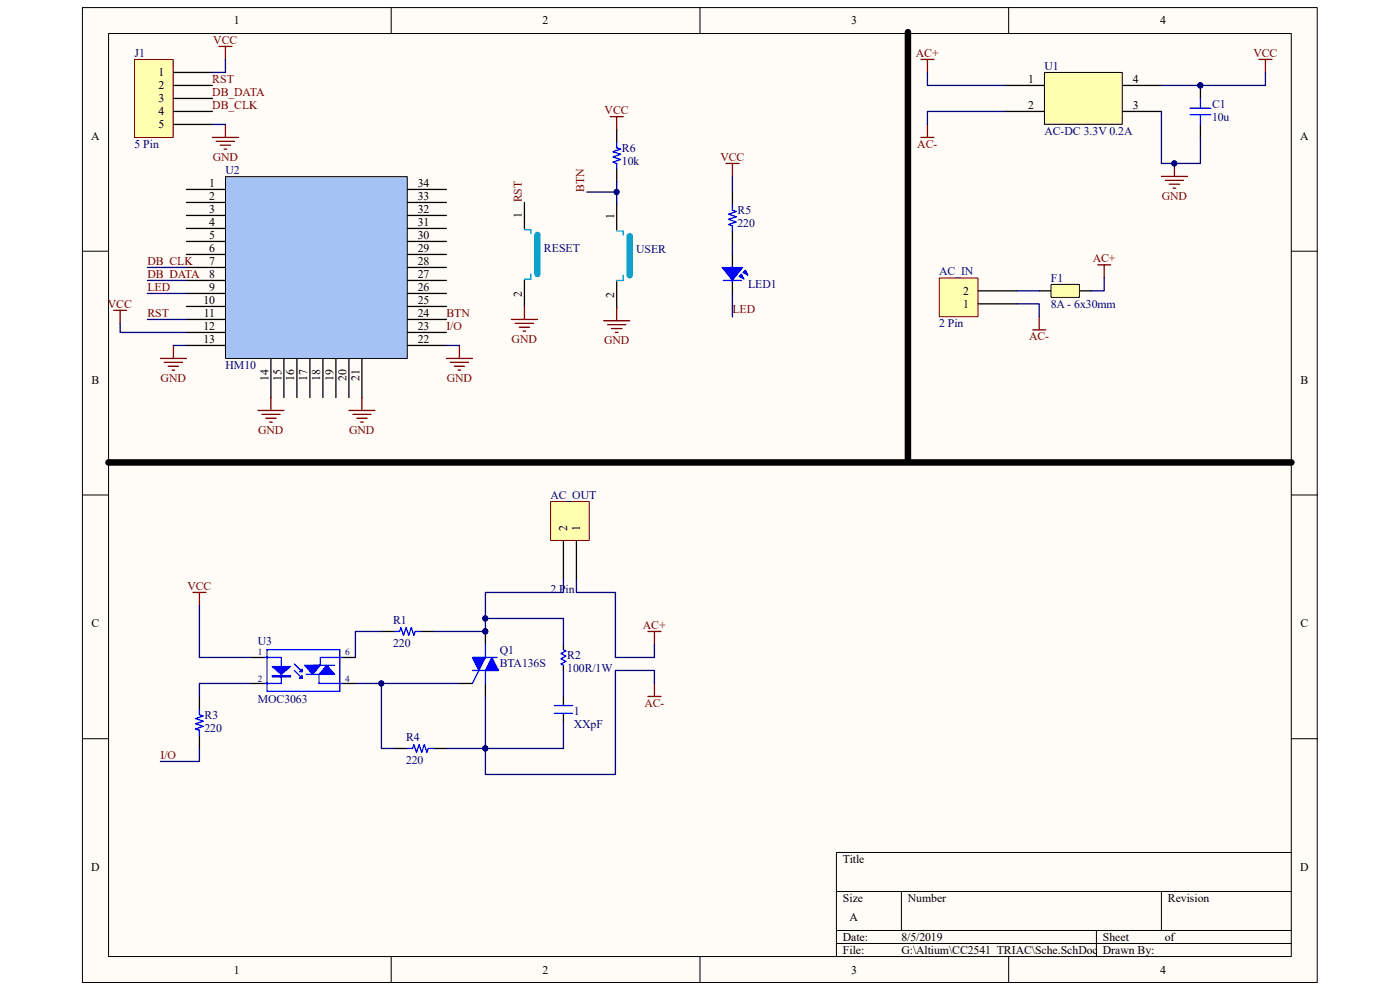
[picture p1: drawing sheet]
<svg xmlns="http://www.w3.org/2000/svg" width="297mm" height="210mm" viewBox="0 0 297 210" stroke-linecap="round" stroke-linejoin="round" font-family="sans-serif">
<path d="M17.5 1.7h261.9v206.7h-261.9z" fill="#fffcf8"/>
<path d="M17.5 1.6h261.9v206.8h-261.9z" fill="none" stroke="#000" stroke-width=".21"/>
<path d="M23.1 7.2h250.8v195.7h-250.8z" fill="#fffcf8"/>
<g fill="none" stroke="#000" stroke-width=".21">
<path d="M23 7.1h250.9v195.8h-250.9zM83 1.6v5.5M148.5 1.6v5.5M214 1.6v5.5M17.5 53.3h5.5M274 53.3h5.5M17.5 105h5.5M274 105h5.5M17.5 156.7h5.5M274 156.7h5.5M177.4 189.1h96.6M177.4 197.4h96.6"/>
<path d="M191.2 189.1v8.3M232.6 197.4v5.5M246.4 189.1v8.3M274 180.8h-96.6v22.1M83 202.9v5.5M148.5 202.9v5.5M177.4 200.1h96.6M214 202.9v5.5"/>
</g>
<g fill="none" stroke="#800000" stroke-width=".28">
<path d="M246.4 37.4h5.5M247.2 38.3h3.9M248 39.1h2.2M248.9 39.9h.5M249.1 34.7v2.7M24.1 65.8h2.8M25.5 65.8v2.8M34 76h5.5M34.9 76.9h3.8M35.7 77.7h2.2M36.5 78.5h.6M36.8 73.3v2.7"/>
<path d="M94.7 76h5.5M95.5 76.9h3.9M96.4 77.7h2.2M97.2 78.5h.5M97.5 73.3v2.7M108.5 67.8h5.5M109.3 68.6h3.9M110.1 69.4h2.3M111 70.2h.5M111.3 65v2.8"/>
</g>
<circle cx="249.1" cy="34.7" r=".53" fill="#000080" stroke="#000080" stroke-width=".21"/>
<path d="M114 49.8v8.3" fill="none" stroke="#009cca" stroke-width="1.4"/>
<path d="M111.3 48.7h1.3v.9M112.6 58.1v1.1h-1.3" fill="none" stroke="#009cca" stroke-width=".28"/>
<path d="M111.3 42.9v5.6M111.3 59.5v5.5M53.3 139.5h2.8M72.6 139.5h2.8M53.3 145h2.8M72.6 145h2.8" fill="none" stroke="#000" stroke-width=".28"/>
<path d="M56.1 139.5h3.6v5.5h-3.6M56.6 137.8h15.5v8.8h-15.5zM68 139.5h4.6M57.7 143.3h3.9v.3h-3.9zM57.7 143.5h3.9M62.4 140.8l1.7 1.7M62.4 142.2l1.7 1.7M67.7 145h4.9" fill="none" stroke="#00f" stroke-width=".28"/>
<path d="M63.5 143.9l.6-.6v.6z" fill="#00f"/>
<path d="M63.5 143.9l.6-.6v.6z" fill="none" stroke="#00f" stroke-width=".28"/>
<path d="M63.5 142.5l.6-.6v.6z" fill="#00f"/>
<path d="M63.5 142.5l.6-.6v.6z" fill="none" stroke="#00f" stroke-width=".28"/>
<path d="M64.6 141.1h3.4l-1.7 1.9z" fill="#00f"/>
<path d="M64.6 141.1h3.4l-1.7 1.9z" fill="none" stroke="#00f" stroke-width=".28"/>
<path d="M69.3 141.1l1.7 1.9h-3.3z" fill="#00f"/>
<path d="M64.9 143h4.4M66.6 141.1h4.4M69.3 141.1l1.7 1.9h-3.3z" fill="none" stroke="#00f" stroke-width=".28"/>
<path d="M57.7 141.4h3.9l-1.9 1.6z" fill="#00f"/>
<path d="M68 139.5v1.6M42.3 150.5v1.1l.8 .3-1.6 .5 1.6 .6-1.6 .5 1.6 .6-1.6 .5 .8 .3v1.1M57.7 141.4h3.9l-1.9 1.6zM67.7 143v2M86.4 158.8h1.1l.3-.9 .6 1.7 .5-1.7 .6 1.7 .5-1.7 .6 1.7 .2-.8h1.1" fill="none" stroke="#00f" stroke-width=".28"/>
<path d="M192.6 6.8v91M23 98.1h251" fill="none" stroke="#000" stroke-width="1.4"/>
<path d="M40.9 125.7h2.8M42.3 125.7v2.7" fill="none" stroke="#800000" stroke-width=".28"/>
<path d="M213.3 18.1h8.3M238.1 18.1h8.3M213.3 23.6h8.3M238.1 23.6h8.3M42.3 147.7v2.8M42.3 156v2.8M83.7 158.8h2.7M91.9 158.8h2.8" fill="none" stroke="#000" stroke-width=".28"/>
<path d="M221.6 15.4h16.5v11h-16.5z" fill="#ffffb0"/>
<path d="M221.6 15.4h16.5v11h-16.5z" fill="none" stroke="#000" stroke-width=".21"/>
<path d="M195.4 12.6h2.7M196.7 12.6v2.8M267.1 12.6h2.7M268.5 12.6v2.8M195.4 29.2h2.7M196.7 26.4v2.8M137.5 133.9h2.7M138.8 133.9v2.8M137.5 147.7h2.7M138.8 145v2.7" fill="none" stroke="#800000" stroke-width=".28"/>
<path d="M254.7 18.1v2.8M254.7 26.4v2.8" fill="none" stroke="#000" stroke-width=".28"/>
<circle cx="254.6" cy="18.1" r=".53" fill="#000080" stroke="#000080" stroke-width=".21"/>
<path d="M252.5 22.9h4.4M252.5 24.3h4.4M254.7 20.9v2M254.7 24.3v2.1" fill="none" stroke="#00f" stroke-width=".28"/>
<path d="M199.3 59h8.2v8.2h-8.2z" fill="#ffffb0"/>
<path d="M199.3 59h8.2v8.2h-8.2z" fill="none" stroke="#800000" stroke-width=".21"/>
<path d="M207.5 64.5h8.3M207.5 61.7h8.3M220.5 61.7h2.7M228.7 61.7h2.8" fill="none" stroke="#000" stroke-width=".28"/>
<path d="M232.9 56.2h2.7M234.3 56.2v2.7M219.1 70h2.7M220.5 67.2v2.8" fill="none" stroke="#800000" stroke-width=".28"/>
<path d="M225.9 61.7a1.44 1.44 0 0 0-1.3-1 1.44 1.44 0 0 0-1.4 1M228.7 61.7a1.45 1.45 0 0 1-1.4 .9 1.45 1.45 0 0 1-1.3-.9" fill="none" stroke="#00f" stroke-width=".28"/>
<path d="M223 60.4h6v2.7h-6z" fill="#ffffb0"/>
<path d="M223 60.3h6v2.8h-6z" fill="none" stroke="#000" stroke-width=".21"/>
<path d="M80.9 133.9h2.8M89.2 133.9h2.7M119.5 136.7v1.1M119.5 141.1v1.1M119.5 147.7v2M119.5 151.3v2" fill="none" stroke="#000" stroke-width=".28"/>
<path d="M83.7 133.9h1.1l.3-.8 .5 1.7 .6-1.7 .5 1.7 .6-1.7 .5 1.7 .3-.9h1.1M119.5 137.8l.6 .3-1.1 .5 1.1 .6-1.1 .5 1.1 .6-1.1 .5 .5 .3M117.6 149.7h3.9M117.6 151.3h3.9" fill="none" stroke="#00f" stroke-width=".28"/>
<path d="M116.8 106.4h8.2v8.2h-8.2z" fill="#ffffb0"/>
<path d="M116.8 106.4h8.2v8.2h-8.2z" fill="none" stroke="#800000" stroke-width=".21"/>
<g fill="none" stroke="#000" stroke-width=".28">
<path d="M39.5 40.2h8.3M39.5 42.9h8.3M39.5 45.7h8.3M39.5 48.5h8.3M39.5 51.2h8.3M39.5 54h8.3M39.5 56.7h8.3M39.5 59.5h8.3M86.4 40.2h8.3M86.4 42.9h8.3M86.4 45.7h8.3M86.4 48.5h8.3"/>
<path d="M86.4 51.2h8.3M86.4 54h8.3M86.4 56.7h8.3M86.4 59.5h8.3M39.5 62.2h8.3M39.5 65h8.3M39.5 67.8h8.3M39.5 70.5h8.3M39.5 73.3h8.3M57.5 76v8.3M60.2 76v8.3M63 76v8.3"/>
<path d="M65.7 76v8.3M68.5 76v8.3M71.3 76v8.3M74 76v8.3M76.8 76v8.3M86.4 62.2h8.3M86.4 65h8.3M86.4 67.8h8.3M86.4 70.5h8.3M86.4 73.3h8.3M119.5 114.6v8.3M122.3 114.6v8.3"/>
</g>
<path d="M47.9 37.5h38.5v38.5h-38.5z" fill="#a4c2f4"/>
<path d="M47.8 37.5h38.6v38.5h-38.6z" fill="none" stroke="#000" stroke-width=".21"/>
<path d="M54.7 87.1h5.5M55.5 87.9h3.9M56.4 88.7h2.2M57.2 89.5h.5M57.5 84.3v2.8M74 87.1h5.5M74.8 87.9h3.9M75.7 88.7h2.2M76.5 89.5h.6M76.8 84.3v2.8" fill="none" stroke="#800000" stroke-width=".28"/>
<path d="M28.6 12.7h8.1v16.5h-8.1z" fill="#ffffb0"/>
<path d="M28.5 12.6h8.2v16.6h-8.2z" fill="none" stroke="#800000" stroke-width=".21"/>
<path d="M36.8 15.4h8.3M36.8 18.1h8.3M36.8 20.9h8.3M36.8 23.6h8.3M36.8 26.4h8.3M103 133.9v2.8M97.5 145h2.7M103 145v2.7" fill="none" stroke="#000" stroke-width=".28"/>
<path d="M46.4 9.9h2.8M47.8 9.9v2.7M45.1 29.2h5.5M45.9 30h3.8M46.7 30.8h2.2M47.5 31.6h.6M47.8 26.4v2.8" fill="none" stroke="#800000" stroke-width=".28"/>
<circle cx="102.9" cy="133.9" r=".53" fill="#000080" stroke="#000080" stroke-width=".21"/>
<path d="M103 136.7v2.8M101.6 142.2l-1.4 2.8M103 142.2v2.8" fill="none" stroke="#00f" stroke-width=".28"/>
<path d="M104.4 139.5l1.3 2.7h-2.7z" fill="#00f"/>
<path d="M104.4 139.5l1.3 2.7h-2.7z" fill="none" stroke="#00f" stroke-width=".28"/>
<path d="M100.2 139.5h2.8l-1.4 2.7z" fill="#00f"/>
<path d="M100.2 139.5h2.8l-1.4 2.7zM100.5 139.5h5M100.2 142.2h5.5" fill="none" stroke="#00f" stroke-width=".28"/>
<circle cx="102.9" cy="133.9" r=".53" fill="#000080" stroke="#000080" stroke-width=".21"/>
<path d="M158.1 57.3l.6 1.1-1.1-.6z" fill="#00f"/>
<path d="M158.1 57.3l.6 1.1-1.1-.6z" fill="none" stroke="#00f" stroke-width=".21"/>
<path d="M157.3 58.1l.6 1.1-1.1-.5z" fill="#00f"/>
<path d="M157.3 58.1l.6 1.1-1.1-.5z" fill="none" stroke="#00f" stroke-width=".21"/>
<path d="M153.2 56.7h4.4l-2.2 2.8z" fill="#00f"/>
<path d="M153.2 56.7h4.4l-2.2 2.8z" fill="none" stroke="#00f" stroke-width=".21"/>
<path d="M130.8 30.3v1.1l.9 .2-1.7 .6 1.7 .5-1.7 .6 1.7 .5-1.7 .6 .8 .3v1.1M153.4 59.5h3.9M155.4 43.5v1.1l.8 .3-1.6 .5 1.6 .6-1.6 .5 1.6 .6-1.6 .5 .8 .3v1.1M155.4 56.5v.8M155.4 59.2v.6" fill="none" stroke="#00f" stroke-width=".28"/>
<path d="M130.8 27.5v2.8M130.8 35.8v2.7M130.8 43.2v5.5M130.8 59.8v5.5M155.4 40.7v2.8M155.4 49v2.8M155.4 54v2.7M155.4 59.5v2.7" fill="none" stroke="#000" stroke-width=".28"/>
<path d="M129.5 24.7h2.7M130.8 24.7v2.8M154 34.7h2.8M155.4 34.7v2.7M128.1 68h5.5M128.9 68.9h3.9M129.7 69.7h2.2M130.6 70.5h.5M130.8 65.3v2.7" fill="none" stroke="#800000" stroke-width=".28"/>
<path d="M133.6 50.1v8.3" fill="none" stroke="#009cca" stroke-width="1.4"/>
<path d="M130.8 49h1.4v.8M132.2 58.4v1.1h-1.4" fill="none" stroke="#009cca" stroke-width=".28"/>
<g fill="none" stroke="#000080" stroke-width=".28">
<path d="M47.8 12.6v2.8h-2.7M196.7 15.4v2.7h16.6M268.5 15.4v2.7h-22.1M45.1 26.4h2.7M130.8 38.5v2.2M155.4 37.4v3.3M213.3 23.6h-16.6v2.8M246.4 23.6v11.1h8.3v-5.5M31.3 56.7h8.2M31.3 59.5h8.2M124.5 40.7h6.3v2.5M155.4 51.8v2.2"/>
<path d="M234.3 58.9v2.8h-2.8M25.5 68.6v1.9h14M31.3 67.8h8.2M31.3 62.2h8.2M36.8 73.3h2.7M94.7 73.3h2.8M155.4 62.2v5M215.8 64.5h4.7v2.7M215.8 61.7h4.7M42.3 128.4v11.1h11M80.9 133.9h-5.5v5.6M103 131.2h16.5v5.5"/>
<path d="M119.5 122.9v2.8h-16.5v8.2h-11.1M122.3 122.9v2.8h8.3v13.8h8.2v-2.8M42.3 158.8v2.7h-8.3M53.3 145h-11v2.7M75.4 145h22.1M80.9 145v13.8h2.8M103 147.7v11.1h-8.3M119.5 142.2v5.5M138.8 145v-2.8h-8.2v22.1h-27.6v-5.5h16.5v-5.5"/>
</g>
<g fill="#000080" stroke="#000080" stroke-width=".21">
<circle cx="254.6" cy="18.1" r=".53"/>
<circle cx="249.1" cy="34.7" r=".53"/>
<circle cx="80.9" cy="145" r=".53"/>
<circle cx="102.9" cy="158.8" r=".53"/>
<circle cx="102.9" cy="131.2" r=".53"/>
<circle cx="102.9" cy="133.9" r=".53"/>
<circle cx="130.8" cy="40.7" r=".53"/>
</g>
<g font-size="2.5">
<text x="49.6" y="5.2">1</text>
<text x="115.1" y="5.2">2</text>
<text x="180.6" y="5.2">3</text>
<text x="246.1" y="5.2">4</text>
<text x="33.6" y="16.2">1</text>
<text x="218.1" y="17.6">1</text>
<text x="240.3" y="17.6">4</text>
<text x="33.6" y="19">2</text>
<text x="33.6" y="21.7">3</text>
<text x="218.1" y="23.1">2</text>
<text x="240.3" y="23.1">3</text>
<text x="19.3" y="29.6">A</text>
<text x="33.6" y="24.5">4</text>
<text x="33.6" y="27.2">5</text>
<text x="275.8" y="29.6">A</text>
<text x="44.4" y="39.7">1</text>
<text x="88.6" y="39.7">34</text>
<text x="44.4" y="42.4">2</text>
<text x="44.4" y="45.2">3</text>
<text x="44.4" y="47.9">4</text>
<text x="88.6" y="47.9">31</text>
<text x="88.6" y="45.2">32</text>
<text x="88.6" y="42.4">33</text>
<text x="110.7" y="46.3" transform="rotate(-90 110.7 46.3)">1</text>
<text x="130.3" y="46.5" transform="rotate(-90 130.3 46.5)">1</text>
<text x="44.4" y="50.7">5</text>
<text x="44.4" y="53.4">6</text>
<text x="88.6" y="53.4">29</text>
<text x="88.6" y="50.7">30</text>
<text x="44.4" y="56.2">7</text>
<text x="44.4" y="59">8</text>
<text x="88.6" y="59">27</text>
<text x="88.6" y="56.2">28</text>
<text x="43.1" y="64.5">10</text>
<text x="44.4" y="61.7">9</text>
<text x="88.6" y="64.5">25</text>
<text x="88.6" y="61.7">26</text>
<text x="110.7" y="62.9" transform="rotate(-90 110.7 62.9)">2</text>
<text x="130.3" y="63.2" transform="rotate(-90 130.3 63.2)">2</text>
<text x="204.3" y="65.3">1</text>
<text x="204.3" y="62.5">2</text>
<text x="43.1" y="70">12</text>
<text x="43.2" y="67.2">11</text>
<text x="88.6" y="70">23</text>
<text x="88.6" y="67.2">24</text>
<text x="43.1" y="72.7">13</text>
<text x="88.6" y="72.7">22</text>
<text x="19.4" y="81.4">B</text>
<text x="56.9" y="80.7" transform="rotate(-90 56.9 80.7)">14</text>
<text x="59.7" y="80.7" transform="rotate(-90 59.7 80.7)">15</text>
<text x="62.4" y="80.7" transform="rotate(-90 62.4 80.7)">16</text>
<text x="65.2" y="80.7" transform="rotate(-90 65.2 80.7)">17</text>
<text x="67.9" y="80.7" transform="rotate(-90 67.9 80.7)">18</text>
<text x="70.7" y="80.7" transform="rotate(-90 70.7 80.7)">19</text>
<text x="73.5" y="80.7" transform="rotate(-90 73.5 80.7)">20</text>
<text x="76.2" y="80.7" transform="rotate(-90 76.2 80.7)">21</text>
<text x="275.9" y="81.4">B</text>
<text x="120.4" y="112.7" transform="rotate(-90 120.4 112.7)">2</text>
<text x="123.1" y="112.7" transform="rotate(-90 123.1 112.7)">1</text>
<text x="19.4" y="133.1">C</text>
<text x="275.9" y="133.1">C</text>
<text x="19.3" y="184.8">D</text>
<text x="178.8" y="183.1">Title</text>
<text x="275.8" y="184.8">D</text>
<text x="178.8" y="191.3">Size</text>
<text x="192.6" y="191.3">Number</text>
<text x="247.8" y="191.3">Revision</text>
<text x="180.2" y="195.5">A</text>
<text x="178.8" y="199.6">Date:</text>
<text x="178.8" y="202.4">File:</text>
<text x="191.2" y="199.6">8/5/2019</text>
<text x="191.2" y="202.4">G:\Altium\CC2541_TRIAC\Sche.SchDoc</text>
<text x="234" y="199.6">Sheet</text>
<text x="234" y="202.4">Drawn By:</text>
<text x="247.1" y="199.6">of</text>
<text x="49.6" y="206.5">1</text>
<text x="115.1" y="206.5">2</text>
<text x="180.6" y="206.5">3</text>
<text x="246.1" y="206.5">4</text>
</g>
<g font-size="2.5" fill="#800000">
<text x="45.3" y="9.3">VCC</text>
<text x="45" y="17.6">RST</text>
<text x="194.3" y="12.1">AC+</text>
<text x="265.9" y="12.1">VCC</text>
<text x="45" y="20.4">DB_DATA</text>
<text x="45" y="23.1">DB_CLK</text>
<text x="128.3" y="24.2">VCC</text>
<text x="45.1" y="34.1">GND</text>
<text x="152.8" y="34.1">VCC</text>
<text x="194.6" y="31.4">AC-</text>
<text x="123.9" y="40.7" transform="rotate(-90 123.9 40.7)">BTN</text>
<text x="110.7" y="42.9" transform="rotate(-90 110.7 42.9)">RST</text>
<text x="246.5" y="42.4">GND</text>
<text x="31.3" y="59">DB_DATA</text>
<text x="31.3" y="56.2">DB_CLK</text>
<text x="231.8" y="55.6">AC+</text>
<text x="22.9" y="65.3">VCC</text>
<text x="31.3" y="61.7">LED</text>
<text x="31.3" y="67.2">RST</text>
<text x="94.7" y="70">I/O</text>
<text x="94.7" y="67.2">BTN</text>
<text x="155.4" y="66.4">LED</text>
<text x="108.5" y="72.7">GND</text>
<text x="128.1" y="73">GND</text>
<text x="218.3" y="72.2">AC-</text>
<text x="34.1" y="81">GND</text>
<text x="94.8" y="81">GND</text>
<text x="54.8" y="92">GND</text>
<text x="74.1" y="92">GND</text>
<text x="39.8" y="125.1">VCC</text>
<text x="136.4" y="133.4">AC+</text>
<text x="136.7" y="149.9">AC-</text>
<text x="34" y="161">I/O</text>
</g>
<g font-size="2.5" fill="#000080">
<text x="28.5" y="12.1">J1</text>
<text x="221.6" y="14.8">U1</text>
<text x="257.1" y="22.8">C1</text>
<text x="221.6" y="28.6">AC-DC 3.3V 0.2A</text>
<text x="257.1" y="25.6">10u</text>
<text x="28.5" y="31.4">5 Pin</text>
<text x="131.9" y="32.2">R6</text>
<text x="131.9" y="35">10k</text>
<text x="47.8" y="36.9">U2</text>
<text x="156.5" y="45.4">R5</text>
<text x="115.4" y="53.4">RESET</text>
<text x="135" y="53.7">USER</text>
<text x="156.5" y="48.2">220</text>
<text x="199.2" y="58.4">AC_IN</text>
<text x="222.9" y="59.8">F1</text>
<text x="158.7" y="61.2">LED1</text>
<text x="222.9" y="65.3">8A - 6x30mm</text>
<text x="199.2" y="69.4">2 Pin</text>
<text x="47.8" y="78.3">HM10</text>
<text x="116.8" y="105.8">AC_OUT</text>
<text x="116.8" y="125.7">2 Pin</text>
<text x="54.7" y="136.7">U3</text>
<text x="83.4" y="132.3">R1</text>
<text x="83.4" y="137.3">220</text>
<text x="106" y="138.6">Q1</text>
<text x="106" y="141.4">BTA136S</text>
<text x="120.4" y="139.7">R2</text>
<text x="120.4" y="142.5">100R/1W</text>
<text x="54.7" y="149.1">MOC3063</text>
<text x="43.4" y="152.4">R3</text>
<text x="43.4" y="155.2">220</text>
<text x="121.7" y="151.6">1</text>
<text x="121.7" y="154.3">XXpF</text>
<text x="86.1" y="157.1">R4</text>
<text x="86.1" y="162.1">220</text>
</g>
<g font-size="2" fill="#000080">
<text x="54.7" y="139">1</text>
<text x="73.2" y="139">6</text>
<text x="54.7" y="144.6">2</text>
<text x="73.2" y="144.6">4</text>
</g>
</svg>
